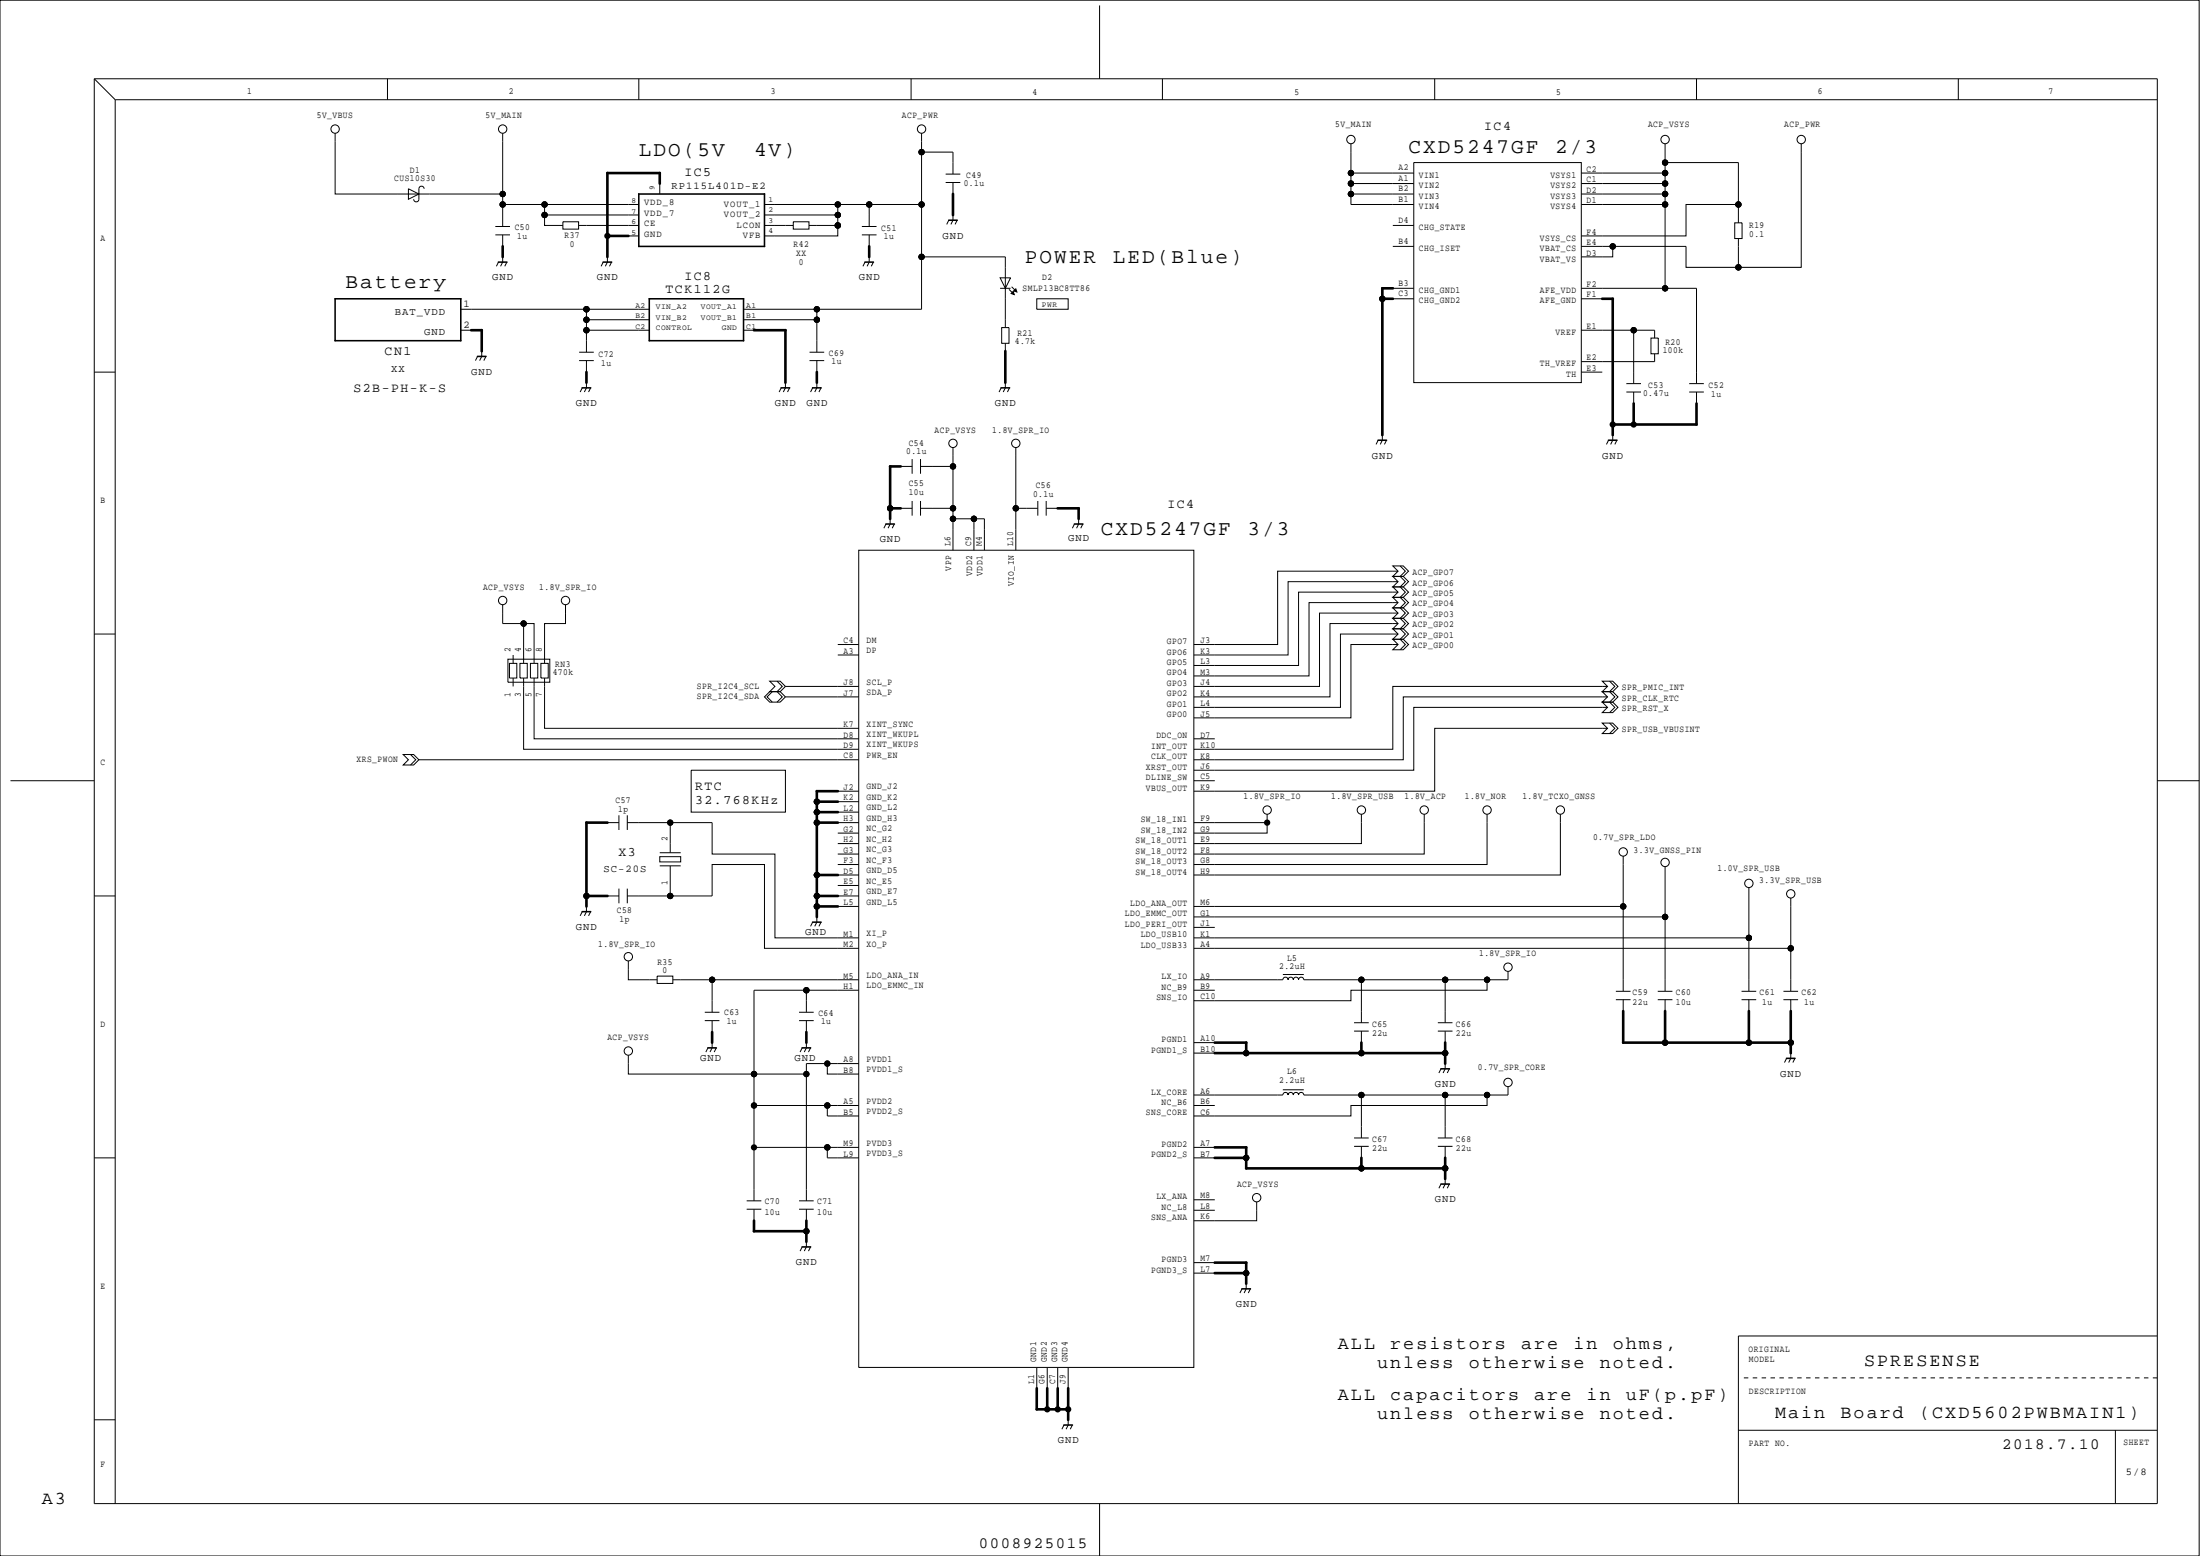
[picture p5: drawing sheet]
<svg xmlns="http://www.w3.org/2000/svg" width="420mm" height="297mm" viewBox="0 0 420 297" stroke-linecap="round" stroke-linejoin="round" font-family="sans-serif">
<g fill="#000">
<path d="M115.9 32.8h.2l.2 .2v12l-.3 .3-.2-.3v-12zM115.8 32.9l.2-.1h10l.3 .2-.3 .3h-10l-.2-.1zM121.9 36.9l.3 .1v10l-.2 .2-.1-.2zM121.9 36.9h24.1l.2 .1-.2 .2h-24l-.1-.2zM125.9 32.8h.2l.2 .2v2l-.3 .3-.2-.3v-2zM145.9 36.9l.3 .1v10l-.2 .2-.1-.2zM181.8 36.9l.2-.1 .3 .2v4l-.3 .3-.2-.3zM63.9 56.9l.3 .1v8l-.2 .2-.1-.2zM63.9 57l24.1-.1 .2 .1-.2 .2h-24zM87.9 56.9l.3 .1v8l-.2 .2-.1-.2zM95.1 50l1.7-.1 .2 .1-.2 .2h-1.6zM95.9 46.8h.2l.2 .2v2l-.3 .3-.2-.3v-2z"/>
<path d="M115.1 50l1.7-.1 .2 .1-.2 .2h-1.6zM115.8 44.9l.3-.1 .2 .2v4l-.3 .3-.2-.3zM115.8 44.9l.2-.1h4l.3 .2-.3 .3h-4l-.2-.1zM121.9 46.9h24.1l.2 .1-.2 .2h-24l-.1-.2zM123.9 56.9l.3 .1v8l-.2 .2-.1-.2zM123.9 56.9h18.1l.2 .1-.2 .2h-18l-.1-.2zM141.9 57l.2-.1 .1 .1v8l-.2 .2-.1-.2zM165.1 50l1.7-.1 .2 .1-.2 .2h-1.6zM165.9 46.8h.2l.2 .2v2l-.3 .3-.2-.3v-2zM181.1 41.9h1.7l.2 .1-.2 .2h-1.6l-.1-.2zM193.5 55.6l.2 .6-.6-.2zM193.6 55.5l.4-.4 .2 .6z"/>
<path d="M263.9 54.8h.2l.2 .2v2l-.3 .3-.2-.3v-2zM263.8 56.9l.2-.1 .3 .2v26l-.3 .3-.2-.3zM263.8 54.9l.2-.1h2l.3 .2-.3 .3h-2l-.2-.1zM263.9 56.8h2.1l.3 .2-.3 .3h-2l-.2-.3zM305.9 56.8h2.1l.3 .2-.3 .3h-2l-.2-.1zM307.8 56.9l.2-.1 .3 .2v24l-.3 .3-.2-.3zM63.9 64.9h24.1l.2 .1-.2 .2h-24l-.1-.2zM89.8 62.9l.2-.1h2l.3 .2-.3 .3h-2l-.2-.1zM91.1 68l1.7-.1 .2 .1-.2 .2h-1.6zM91.8 62.9l.2-.1 .3 .2v4l-.3 .3-.2-.3zM111.1 74l1.7-.1 .2 .1-.2 .2h-1.6zM111.9 70.8h.2l.2 .2v2l-.3 .3-.2-.3v-2z"/>
<path d="M123.9 64.9h18.1l.2 .1-.2 .2h-18l-.1-.2zM143.8 62.9l.2-.1h6l.3 .2-.3 .3h-6l-.2-.1zM149.1 74l1.7-.1 .2 .1-.2 .2h-1.6zM149.8 62.9l.2-.1 .3 .2v10l-.3 .3-.2-.3zM155.1 73.9h1.7l.2 .1-.2 .2h-1.6l-.1-.2zM155.8 70.9l.2-.1 .3 .2v2l-.3 .3-.2-.3zM191.1 74l1.7-.1 .2 .1-.2 .2h-1.6zM191.9 66.8h.2l.2 .2v6l-.3 .3-.2-.3v-6zM311.8 76.9l.2-.1 .3 .2v4l-.3 .3-.2-.3zM323.9 76.8h.2l.2 .2v4l-.3 .3-.2-.3v-4zM169.8 96.9l.2-.1 .3 .2v2l-.3 .3-.2-.3zM169.9 88.8h.2l.2 .2v8l-.3 .3-.2-.3v-8z"/>
<path d="M169.8 96.9l.2-.1h2l.3 .2-.3 .3h-2l-.2-.1zM169.8 88.9l.2-.1h2l.3 .2-.3 .3h-2l-.2-.1zM201.8 96.9l.2-.1h4l.3 .2-.3 .3h-4l-.2-.1zM205.8 96.9l.2-.1 .3 .2v2l-.3 .3-.2-.3zM263.1 83.9h1.7l.2 .1-.2 .2h-1.6l-.1-.1zM307.1 84l1.7-.1 .2 .1-.2 .2h-1.6zM307.9 80.8h.2l.2 .2v2l-.3 .3-.2-.3v-2zM307.8 80.9l.2-.1h4l.3 .2-.3 .3h-4l-.2-.1zM311.9 80.8h12.1l.3 .2-.3 .3h-12l-.2-.3zM169.1 99.9h1.7l.2 .1-.2 .2h-1.6l-.1-.2zM205.1 100l1.7-.1 .2 .1-.2 .2h-1.6zM111.9 156.8h.2l.2 .2v14l-.3 .3-.2-.3v-14z"/>
<path d="M111.9 156.8h4.1l.3 .2-.3 .3h-4l-.2-.3zM155.9 150.8h.2l.2 .2v2l-.3 .3-.2-.3v-2zM155.8 152.9l.2-.1 .3 .2v2l-.3 .3-.2-.3zM155.9 156.8h.2l.2 .2v10l-.3 .3-.2-.3v-10zM155.8 154.9l.3-.1 .2 .2v2l-.3 .3-.2-.3zM155.8 150.9l.2-.1h4l.3 .2-.3 .3h-4l-.2-.1zM155.9 152.8h4.1l.3 .2-.3 .3h-4l-.2-.1zM155.9 154.8h4.1l.3 .2-.3 .3h-4l-.2-.1zM155.8 156.9l.2-.1h4l.3 .2-.3 .3h-4l-.2-.1zM111.1 174l1.7-.1 .2 .1-.2 .2h-1.6zM111.9 170.8h.2l.2 .2v2l-.3 .3-.2-.3v-2zM111.9 170.8h4.1l.3 .2-.3 .3h-4l-.2-.3z"/>
<path d="M155.1 175.9h1.7l.2 .1-.2 .2h-1.6l-.1-.2zM155.8 172.9l.2-.1 .3 .2v2l-.3 .3-.2-.3zM155.9 170.8h.2l.2 .2v2l-.3 .3-.2-.3v-2zM155.8 166.9l.2-.1 .3 .2v4l-.3 .3-.2-.3zM155.9 172.8h4.1l.3 .2-.3 .3h-4l-.2-.1zM155.8 170.9l.2-.1h4l.3 .2-.3 .3h-4l-.2-.1zM155.9 166.8h4.1l.3 .2-.3 .3h-4l-.2-.1zM135.8 196.9l.3-.1 .2 .2v2l-.3 .3-.2-.3zM153.8 196.9l.3-.1 .2 .2v2l-.3 .3-.2-.3zM231.8 198.9l.2-.1h6l.3 .2-.3 .3h-6l-.2-.1zM237.9 198.8h.2l.2 .2v2l-.3 .3-.2-.3v-2zM259.9 198.8h.2l.2 .2v2l-.3 .3-.2-.3v-2z"/>
<path d="M275.9 198.8h.2l.2 .2v2l-.3 .3-.2-.3v-2zM309.9 192.8h.2l.2 .2v6l-.3 .3-.2-.3v-6zM309.8 198.9l.2-.1h8l.3 .2-.3 .3h-8l-.2-.1zM317.8 192.9l.2-.1 .3 .2v6l-.3 .3-.2-.3zM317.9 198.8h16.1l.3 .2-.3 .3h-16l-.2-.3zM333.8 192.9l.2-.1 .3 .2v6l-.3 .3-.2-.3zM333.8 198.9l.2-.1h8l.3 .2-.3 .3h-8l-.2-.1zM341.9 198.8h.2l.2 .2v2l-.3 .3-.2-.3v-2zM341.8 192.9l.2-.1 .3 .2v6l-.3 .3-.2-.3zM135.1 199.9h1.7l.2 .1-.2 .2h-1.6l-.1-.2zM153.1 199.9h1.7l.2 .1-.2 .2h-1.6l-.1-.2zM231.9 200.8h6.1l.3 .2-.3 .3h-6l-.2-.1z"/>
<path d="M231.8 218.9l.2-.1h6l.3 .2-.3 .3h-6l-.2-.1zM237.9 218.8h.2l.2 .2v2l-.3 .3-.2-.3v-2zM237.9 200.8h22.1l.3 .2-.3 .3h-22l-.2-.1zM259.8 200.9l.2-.1h16l.3 .2-.3 .3h-16l-.2-.1zM275.1 204l1.7-.1 .2 .1-.2 .2h-1.6zM275.9 200.8h.2l.2 .2v2l-.3 .3-.2-.3v-2zM341.1 202l1.7-.1 .2 .1-.2 .2h-1.6zM143.9 232.8h.2l.2 .2v2l-.3 .3-.2-.3v-2zM143.8 234.9l.2-.1h10l.3 .2-.3 .3h-10l-.2-.1zM153.1 237.9h1.7l.2 .1-.2 .2h-1.6l-.1-.2zM153.8 234.9l.2-.1 .3 .2v2l-.3 .3-.2-.3zM153.9 232.8h.2l.2 .2v2l-.3 .3-.2-.3v-2z"/>
<path d="M231.8 220.9l.2-.1h6l.3 .2-.3 .3h-6l-.2-.1zM237.8 220.9l.2-.1 .3 .2v2l-.3 .3-.2-.3zM237.9 222.8h22.1l.3 .2-.3 .3h-22l-.2-.1zM259.8 220.9l.2-.1 .3 .2v2l-.3 .3-.2-.3zM259.8 222.9l.2-.1h16l.3 .2-.3 .3h-16l-.2-.1zM275.1 226l1.7-.1 .2 .1-.2 .2h-1.6zM275.9 220.8h.2l.2 .2v2l-.3 .3-.2-.3v-2zM275.9 222.8h.2l.2 .2v2l-.3 .3-.2-.3v-2zM231.8 240.9l.2-.1h6l.3 .2-.3 .3h-6l-.2-.1zM231.9 242.8h6.1l.3 .2-.3 .3h-6l-.2-.1zM237.1 245.9h1.7l.2 .1-.2 .2h-1.6l-.1-.2zM237.8 242.9l.3-.1 .2 .2v2l-.3 .3-.2-.3z"/>
<path d="M237.8 240.9l.2-.1 .3 .2v2l-.3 .3-.2-.3zM197.8 264.9l.2-.1 .3 .2v4l-.3 .3-.2-.3zM197.8 268.9l.2-.1h2l.3 .2-.3 .3h-2l-.2-.1zM199.8 264.9l.2-.1 .3 .2v4l-.3 .3-.2-.3zM199.8 268.9l.2-.1h2l.3 .2-.3 .3h-2l-.2-.1zM201.8 264.9l.2-.1 .3 .2v4l-.3 .3-.2-.3zM201.8 268.9l.2-.1h2l.3 .2-.3 .3h-2l-.2-.1zM203.1 271.9h1.7l.2 .1-.2 .2h-1.6l-.1-.2zM203.8 268.9l.2-.1 .3 .2v2l-.3 .3-.2-.3zM203.8 264.9l.2-.1 .3 .2v4l-.3 .3-.2-.3z"/>
<circle cx="96" cy="39" r=".6"/>
<circle cx="96" cy="37" r=".6"/>
<circle cx="104" cy="39" r=".6"/>
<circle cx="160" cy="39" r=".6"/>
<circle cx="166" cy="39" r=".6"/>
<circle cx="176" cy="29" r=".6"/>
<circle cx="176" cy="39" r=".6"/>
<circle cx="258" cy="33" r=".6"/>
<circle cx="258" cy="35" r=".6"/>
<circle cx="258" cy="37" r=".6"/>
<circle cx="318" cy="33" r=".6"/>
<circle cx="318" cy="35" r=".6"/>
<circle cx="318" cy="39" r=".6"/>
<circle cx="318" cy="31" r=".6"/>
<circle cx="318" cy="37" r=".6"/>
<circle cx="332" cy="39" r=".6"/>
<circle cx="104" cy="41" r=".6"/>
<circle cx="112" cy="59" r=".6"/>
<circle cx="116" cy="45" r=".6"/>
<circle cx="156" cy="59" r=".6"/>
<circle cx="160" cy="41" r=".6"/>
<circle cx="160" cy="43" r=".6"/>
<circle cx="176" cy="49" r=".6"/>
<circle cx="264" cy="57" r=".6"/>
<circle cx="308" cy="47" r=".6"/>
<circle cx="318" cy="55" r=".6"/>
<circle cx="332" cy="51" r=".6"/>
<circle cx="112" cy="61" r=".6"/>
<circle cx="112" cy="63" r=".6"/>
<circle cx="156" cy="61" r=".6"/>
<circle cx="312" cy="63" r=".6"/>
<circle cx="170" cy="97" r=".6"/>
<circle cx="182" cy="97" r=".6"/>
<circle cx="182" cy="89" r=".6"/>
<circle cx="182" cy="99" r=".6"/>
<circle cx="186" cy="99" r=".6"/>
<circle cx="194" cy="97" r=".6"/>
<circle cx="308" cy="81" r=".6"/>
<circle cx="312" cy="81" r=".6"/>
<circle cx="100" cy="119" r=".6"/>
<circle cx="128" cy="157" r=".6"/>
<circle cx="156" cy="157" r=".6"/>
<circle cx="156" cy="153" r=".6"/>
<circle cx="156" cy="155" r=".6"/>
<circle cx="242" cy="157" r=".6"/>
<circle cx="112" cy="171" r=".6"/>
<circle cx="128" cy="171" r=".6"/>
<circle cx="156" cy="173" r=".6"/>
<circle cx="156" cy="171" r=".6"/>
<circle cx="156" cy="167" r=".6"/>
<circle cx="310" cy="173" r=".6"/>
<circle cx="318" cy="175" r=".6"/>
<circle cx="334" cy="179" r=".6"/>
<circle cx="136" cy="187" r=".6"/>
<circle cx="154" cy="189" r=".6"/>
<circle cx="260" cy="187" r=".6"/>
<circle cx="276" cy="187" r=".6"/>
<circle cx="284" cy="187" r=".6"/>
<circle cx="318" cy="199" r=".6"/>
<circle cx="334" cy="199" r=".6"/>
<circle cx="342" cy="199" r=".6"/>
<circle cx="342" cy="181" r=".6"/>
<circle cx="144" cy="205" r=".6"/>
<circle cx="144" cy="219" r=".6"/>
<circle cx="144" cy="211" r=".6"/>
<circle cx="154" cy="205" r=".6"/>
<circle cx="158" cy="219" r=".6"/>
<circle cx="158" cy="211" r=".6"/>
<circle cx="158" cy="203" r=".6"/>
<circle cx="238" cy="201" r=".6"/>
<circle cx="260" cy="201" r=".6"/>
<circle cx="260" cy="209" r=".6"/>
<circle cx="276" cy="201" r=".6"/>
<circle cx="276" cy="209" r=".6"/>
<circle cx="284" cy="209" r=".6"/>
<circle cx="154" cy="235" r=".6"/>
<circle cx="238" cy="221" r=".6"/>
<circle cx="260" cy="223" r=".6"/>
<circle cx="276" cy="223" r=".6"/>
<circle cx="238" cy="243" r=".6"/>
<circle cx="200" cy="269" r=".6"/>
<circle cx="202" cy="269" r=".6"/>
<circle cx="204" cy="269" r=".6"/>
</g>
<g fill="none" stroke="#000" stroke-width=".19">
<path d="M0 0h420v297h-420zM18 15h394v272h-394zM18 15l4 4M22 19h390M22 19v268M74 15v4M122 15v4M174 15v4M210 1v14M222 15v4M274 15v4M324 15v4"/>
<path d="M374 15v4M64 25.4v11.6h32M78 36l2 1-2 1zM81 36a.5 .5 0 0 0-.5-.5 .5 .5 0 0 0-.5 .5v2a.5 .5 0 0 1-.5 .5 .5 .5 0 0 1-.5-.5M96 25.4v17.8M96 39h26M104 39v2M126 35v2M146 39h30M160 39v4M166 39v4.2M176 25.4v33.6h-34"/>
<path d="M176 29h6v4.2M180.6 33.2h2.8M180.6 34.8h2.8M182 34.8v2.2M258 35h12M258 33h12M258 37h12M258 27.4v11.6h12M270 31h32v42h-32zM302 37h16M302 39h16M302 35h16"/>
<path d="M302 33h16M318 27.4v27.6M318 31h14v11.5M332 39h-10v6h-20M344 27.4v23.6h-12M88 59h36M94.6 44.8h2.8M94.6 43.2h2.8M95.2 50l-.4 .8M96 49v1l-.4 .8M96 44.8v2.2M96.8 50l-.4 .8"/>
<path d="M104 41v2h3.5M104 41h18M107.5 42.3h3v1.4h-3zM110.5 43h11.5M112 59v8.2M115.2 50l-.4 .8M116 49v1l-.4 .8M116.8 50l-.4 .8M120 45h2M146 43h5.5M146 41h14M151.5 42.3h3v1.4h-3z"/>
<path d="M154.5 43h5.5M156 59v8.2M160 43v2h-14M164.6 43.2h2.8M164.6 44.8h2.8M165.2 50l-.4 .8M166 49v1l-.4 .8M166 44.8v2.2M166.8 50l-.4 .8M176 49h16v13.5M181.2 42l-.4 .8M182 41v1l-.4 .8"/>
<path d="M182.8 42l-.4 .8M191 53h2l-1 2zM191 55h2M192.7 55.2l1 1M193.2 54.7l1 1M193.5 55.6l.2 .6-.6-.2zM193.6 55.5l.4-.4 .2 .6zM198 57h6v2h-6zM266 55h4M266 43h4M266 57h4M266 47h4"/>
<path d="M302 47h20v4h10M302 55h22v18.2M302 57h4M308 47v2h-6M331.3 42.5h1.4v3h-1.4zM332 45.5v5.5M18 71h4M88 63h2M91.2 68l-.4 .8M92 67v1l-.4 .8M92.8 68l-.4 .8M110.6 68.8h2.8"/>
<path d="M110.6 67.2h2.8M111.2 74l-.4 .8M112 73v1l-.4 .8M112 63h12M112 68.8v2.2M112 61h12M112.8 74l-.4 .8M142 63h2M142 61h14M149.2 74l-.4 .8M150 73v1l-.4 .8M150.8 74l-.4 .8"/>
<path d="M154.6 68.8h2.8M154.6 67.2h2.8M155.2 74l-.4 .8M156 73v1l-.4 .8M156 68.8v2.2M156.8 74l-.4 .8M191.2 74l-.4 .8M191.3 62.5h1.4v3h-1.4zM192 73v1l-.4 .8M192 65.5v1.5M192.8 74l-.4 .8M302 63h14v1.5"/>
<path d="M302 71h4M310.6 73.2h2.8M310.6 74.8h2.8M312 63v10.2M312 74.8v2.2M315.3 64.5h1.4v3h-1.4zM316 67.5v1.5h-14M322.6 73.2h2.8M322.6 74.8h2.8M324 74.8v2.2M170 99v1l-.4 .8M172 97h2.2"/>
<path d="M172 89h2.2M174.2 87.6v2.8M174.2 95.6v2.8M175.8 97h6.2M175.8 89h6.2M175.8 87.6v2.8M175.8 95.6v2.8M182 99h6v6M182 85.4v19.6M186 99v6M194 97h4.2M194 85.4v19.6"/>
<path d="M198.2 95.6v2.8M199.8 95.6v2.8M199.8 97h2.2M206 99v1l-.4 .8M263.2 84l-.4 .8M264 83v1l-.4 .8M264.8 84l-.4 .8M307.2 84l-.4 .8M308 83v1l-.4 .8M308.8 84l-.4 .8M96 115.4v3.6h4M100 119h2v7.6"/>
<path d="M100 119v7.6M108 115.4v3.6h-4v7.6M164 105h64v156h-64zM169.2 100l-.4 .8M170.8 100l-.4 .8M205.2 100l-.4 .8M206.8 100l-.4 .8M266 118h2l1 1-1 1h-2l1-1zM266 116h2l1 1-1 1h-2l1-1zM266 114h2l1 1-1 1h-2l1-1zM266 112h2l1 1-1 1h-2l1-1zM266 110h2l1 1-1 1h-2l1-1z"/>
<path d="M266 108h2l1 1-1 1h-2l1-1zM267 117h-15v14h-24M267 119h-13v14h-26M267 111h-21v14h-18M267 113h-19v14h-20M267 109h-23v14h-16M267 115h-17v14h-22M267.4 108l1 1-1 1 1 1-1 1 1 1-1 1 1 1-1 1 1 1-1 1 1 1-1 1 1 1-1 1 1 1-1 1M18 121h4M97 125.8h8v4.4h-8zM97.3 126.6h1.4v2.8h-1.4zM98 125v1.6"/>
<path d="M98 129.4v1.6M99.3 126.6h1.4v2.8h-1.4zM100 129.4v13.6h64M101.3 126.6h1.4v2.8h-1.4zM102 129.4v11.6h62M103.3 126.6h1.4v2.8h-1.4zM104 129.4v9.6h60M146 133l1-1h2l1 1-1 1h-2zM147 130h2l1 1-1 1h-2l1-1zM147.5 132l-1 1 1 1M148.4 130l1 1-1 1 1 1-1 1M150 131h14"/>
<path d="M150 133h14M160 123h4M160 125h4M266 122h2l1 1-1 1h-2l1-1zM266 120h2l1 1-1 1h-2l1-1zM267 123h-9v14h-30M267 121h-11v14h-28M306 130h2l1 1-1 1h-2l1-1zM306 134h2l1 1-1 1h-2l1-1zM306 132h2l1 1-1 1h-2l1-1zM306 138h2l1 1-1 1h-2l1-1zM307 135h-37v12h-42"/>
<path d="M307 139h-33v12h-46M307 133h-39v12h-40M307 131h-41v12h-38M307.4 130l1 1-1 1 1 1-1 1 1 1-1 1M307.4 138l1 1-1 1M2 149h16M77 144h2l1 1-1 1h-2l1-1zM78.4 144l1 1-1 1M80 145h84M116 157h2.2M118.2 155.6v2.8M119.8 157h16.2v6h12v16h16"/>
<path d="M119.8 155.6v2.8M128 157v5.8M132 147h18v8h-18zM160 157h4M160 151h4M160 159h4M160 155h4M160 153h4M228 157h14v2h-14M228 141h4M228 149h4M242 155.4v1.6"/>
<path d="M260 155.4v5.6h-32M272 155.4v7.6h-44M284 155.4v9.6h-56M298 155.4v11.6h-70M412 149h8M18 171h4M111.2 174l-.4 .8M112 173v1l-.4 .8M112.8 174l-.4 .8M116 171h2.2M118.2 169.6v2.8M119.8 171h16.2v-6h10v16h18"/>
<path d="M119.8 169.6v2.8M126 165.3h4M126 162.8h4M126 163.5h4v1h-4zM128 165.3v5.7M155.2 176l-.4 .8M156 175v1l-.4 .8M156.8 176l-.4 .8M160 171h4M160 161h4M160 163h4M160 165h4"/>
<path d="M160 167h4M160 173h4M160 169h4M228 173h82M228 175h90M228 177h4M228 179h106M310 163.4v25.8M318 165.4v23.8M334 169.4v19.8M342 171.4v17.8M120 183.4v3.6h5.5"/>
<path d="M125.5 186.3h3v1.4h-3zM128.5 187h35.5M134.6 194.8h2.8M134.6 193.2h2.8M136 199v1l-.4 .8M136 187v6.2M136 194.8v2.2M152.6 194.8h2.8M152.6 193.2h2.8M154 199v1l-.4 .8M154 189v4.2M154 194.8v2.2"/>
<path d="M164 189h-20v40.2M228 181h114M228 189h4M228 199h4M245 186h4M258.6 195.2h2.8M258.6 196.8h2.8M260 187v8.2M260 196.8v2.2M274.6 195.2h2.8M274.6 196.8h2.8M276 187v8.2"/>
<path d="M276 196.8v2.2M284 187v2h-26v2h-30M288 185.4v1.6h-39a.5 .5 0 0 0-.5-.5 .5 .5 0 0 0-.5 .5 .5 .5 0 0 0-.5-.5 .5 .5 0 0 0-.5 .5 .5 .5 0 0 0-.5-.5 .5 .5 0 0 0-.5 .5 .5 .5 0 0 0-.5-.5 .5 .5 0 0 0-.5 .5h-17M308.6 189.2h2.8M308.6 190.8h2.8M310 190.8v2.2M316.6 190.8h2.8M316.6 189.2h2.8M318 190.8v2.2M332.6 190.8h2.8M332.6 189.2h2.8M334 190.8v2.2"/>
<path d="M340.6 189.2h2.8M340.6 190.8h2.8M342 190.8v2.2M120 201.4v3.6h34M135.2 200l-.4 .8M136.8 200l-.4 .8M144 211h20M144 219h20M153.2 200l-.4 .8M154.8 200l-.4 .8M158 203v2h6M158 211v2h6"/>
<path d="M158 219v2h6M164 203h-10v26.2M228 201h4M228 211h4M228 219h4M245 208h4M258.6 217.2h2.8M258.6 218.8h2.8M260 209v8.2M260 218.8v2.2M274.6 217.2h2.8M274.6 218.8h2.8"/>
<path d="M275.2 204l-.4 .8M276 203v1l-.4 .8M276 209v8.2M276 218.8v2.2M276.8 204l-.4 .8M284 209v2h-26v2h-30M288 207.4v1.6h-39a.5 .5 0 0 0-.5-.5 .5 .5 0 0 0-.5 .5 .5 .5 0 0 0-.5-.5 .5 .5 0 0 0-.5 .5 .5 .5 0 0 0-.5-.5 .5 .5 0 0 0-.5 .5 .5 .5 0 0 0-.5-.5 .5 .5 0 0 0-.5 .5h-17M341.2 202l-.4 .8M342 201v1l-.4 .8M342.8 202l-.4 .8M18 221h4M142.6 229.2h2.8"/>
<path d="M142.6 230.8h2.8M144 230.8v2.2M152.6 230.8h2.8M152.6 229.2h2.8M153.2 238l-.4 .8M154 237v1l-.4 .8M154 230.8v2.2M154.8 238l-.4 .8M228 221h4M228 229h4M228 231h4M240 229.4v3.6h-12"/>
<path d="M275.2 226l-.4 .8M276 225v1l-.4 .8M276.8 226l-.4 .8M228 241h4M228 243h4M237.2 246l-.4 .8M238 245v1l-.4 .8M238.8 246l-.4 .8M412 255h-80v32M18 271h4M198 261v4M200 261v4"/>
<path d="M202 261v4M203.2 272l-.4 .8M204 271v1l-.4 .8M204 261v4M204.8 272l-.4 .8M332 273h80M333 263h.9M334.7 263h.9M336.4 263h.9M338.1 263h.9M339.8 263h.9M341.5 263h.9"/>
<path d="M343.2 263h.9M344.9 263h.9M346.6 263h.9M348.3 263h.9M350 263h.9M351.7 263h.9M353.4 263h.9M355.1 263h.9M356.8 263h.9M358.5 263h.9M360.2 263h.9M361.9 263h.9"/>
<path d="M363.6 263h.9M365.3 263h.9M367 263h.9M368.7 263h.9M370.4 263h.8M372.1 263h.8M373.8 263h.8M375.5 263h.8M377.2 263h.8M378.9 263h.8M380.6 263h.8M382.3 263h.8"/>
<path d="M384 263h.8M385.7 263h.8M387.4 263h.8M389.1 263h.8M390.8 263h.8M392.5 263h.8M394.2 263h.8M395.9 263h.8M397.6 263h.8M399.3 263h.8M401 263h.8M402.7 263h.8"/>
<path d="M404 273v14M404.4 263h.8M406.1 263h.8M407.8 263h.8M409.5 263h.8M411.2 263h.8M210 287v10"/>
<circle cx="64" cy="24.6" r=".8"/>
<circle cx="96" cy="24.6" r=".8"/>
<circle cx="176" cy="24.6" r=".8"/>
<circle cx="258" cy="26.6" r=".8"/>
<circle cx="318" cy="26.6" r=".8"/>
<circle cx="344" cy="26.6" r=".8"/>
<circle cx="182" cy="84.6" r=".8"/>
<circle cx="194" cy="84.6" r=".8"/>
<circle cx="96" cy="114.6" r=".8"/>
<circle cx="108" cy="114.6" r=".8"/>
<circle cx="242" cy="154.6" r=".8"/>
<circle cx="260" cy="154.6" r=".8"/>
<circle cx="272" cy="154.6" r=".8"/>
<circle cx="284" cy="154.6" r=".8"/>
<circle cx="298" cy="154.6" r=".8"/>
<circle cx="310" cy="162.6" r=".8"/>
<circle cx="318" cy="164.6" r=".8"/>
<circle cx="334" cy="168.6" r=".8"/>
<circle cx="342" cy="170.6" r=".8"/>
<circle cx="120" cy="182.6" r=".8"/>
<circle cx="288" cy="184.6" r=".8"/>
<circle cx="120" cy="200.6" r=".8"/>
<circle cx="288" cy="206.6" r=".8"/>
<circle cx="240" cy="228.6" r=".8"/>
</g>
<g font-size="4">
<text x="122" y="29.8">LDO(5V</text>
<text x="144" y="29.8">4V)</text>
<text x="269" y="29.3">CXD5247GF</text>
<text x="297" y="29.3">2/3</text>
<text x="195.7" y="50.3">POWER</text>
<text x="212.6" y="50.3">LED(Blue)</text>
<text x="66" y="55">Battery</text>
<text x="210.2" y="102">CXD5247GF</text>
<text x="238.3" y="102">3/3</text>
</g>
<g font-size="3.5">
<text x="255.5" y="257.4">ALL</text>
<text x="265.5" y="257.4">resistors</text>
<text x="290.5" y="257.4">are</text>
<text x="300.5" y="257.4">in</text>
<text x="308" y="257.4">ohms,</text>
<text x="263" y="261.1">unless</text>
<text x="280.5" y="261.1">otherwise</text>
<text x="305.5" y="261.1">noted.</text>
<text x="356" y="260.8">SPRESENSE</text>
<text x="255.5" y="267.2">ALL</text>
<text x="265.5" y="267.2">capacitors</text>
<text x="293" y="267.2">are</text>
<text x="303" y="267.2">in</text>
<text x="310.5" y="267.2">uF(p.pF)</text>
<text x="263" y="270.9">unless</text>
<text x="280.5" y="270.9">otherwise</text>
<text x="305.5" y="270.9">noted.</text>
<text x="339" y="270.8">Main</text>
<text x="351.5" y="270.8">Board</text>
<text x="366.5" y="270.8">(CXD5602PWBMAIN1)</text>
<text x="8" y="287">A3</text>
</g>
<g font-size="3">
<text x="382.4" y="276.5">2018.7.10</text>
<text x="187" y="295.5">0008925015</text>
</g>
<g font-size="2.5">
<text x="283.4" y="24.8">IC4</text>
<text x="130.7" y="33.5">IC5</text>
<text x="130.7" y="53.5">IC8</text>
<text x="127.1" y="55.8">TCK112G</text>
<text x="73.5" y="67.8">CN1</text>
<text x="67.5" y="74.8">S2B-PH-K-S</text>
<text x="222.9" y="97">IC4</text>
<text x="132.7" y="150.8">RTC</text>
<text x="132.7" y="153.5">32.768KHz</text>
<text x="118.1" y="163.4">X3</text>
</g>
<g font-size="2">
<text x="128.3" y="36.1">RP115L401D-E2</text>
<text x="180" y="45.5">GND</text>
<text x="94" y="53.5">GND</text>
<text x="114" y="53.5">GND</text>
<text x="164" y="53.5">GND</text>
<text x="88.5" y="58.5">1</text>
<text x="75.4" y="60">BAT_VDD</text>
<text x="81" y="64">GND</text>
<text x="88.5" y="62.5">2</text>
<text x="74.7" y="70.9">XX</text>
<text x="90" y="71.5">GND</text>
<text x="110" y="77.5">GND</text>
<text x="148" y="77.5">GND</text>
<text x="154" y="77.5">GND</text>
<text x="190" y="77.5">GND</text>
<text x="262" y="87.5">GND</text>
<text x="306" y="87.5">GND</text>
<text x="168" y="103.5">GND</text>
<text x="204" y="103.3">GND</text>
<text x="115.3" y="166.5">SC-20S</text>
<text x="110" y="177.5">GND</text>
<text x="153.7" y="178.5">GND</text>
<text x="133.7" y="202.5">GND</text>
<text x="151.8" y="202.5">GND</text>
<text x="274" y="207.5">GND</text>
<text x="340" y="205.5">GND</text>
<text x="274" y="229.5">GND</text>
<text x="152" y="241.5">GND</text>
<text x="236" y="249.5">GND</text>
<text x="202" y="275.5">GND</text>
<text x="406" y="281.5">5/8</text>
</g>
<g font-size="1.8">
<text x="47.2" y="18">1</text>
<text x="60.5" y="22.6">5V_VBUS</text>
<text x="92.7" y="22.6">5V_MAIN</text>
<text x="97.2" y="18">2</text>
<text x="147.2" y="18">3</text>
<text x="172.2" y="22.6">ACP_PWR</text>
<text x="197.2" y="18">4</text>
<text x="247.2" y="18">5</text>
<text x="297.2" y="18">5</text>
<text x="347.2" y="18">6</text>
<text x="391.2" y="18">7</text>
<text x="255" y="24.3">5V_MAIN</text>
<text x="314.7" y="24.3">ACP_VSYS</text>
<text x="340.7" y="24.3">ACP_PWR</text>
<text x="75.3" y="34.5">CUS10S30</text>
<text x="78.3" y="32.9">D1</text>
<text x="184.1" y="35.5">0.1u</text>
<text x="184.6" y="33.9">C49</text>
<text x="267.1" y="32.5">A2</text>
<text x="267.1" y="34.5">A1</text>
<text x="271" y="33.9">VIN1</text>
<text x="271" y="35.9">VIN2</text>
<text x="296.1" y="33.9">VSYS1</text>
<text x="296.1" y="35.9">VSYS2</text>
<text x="303" y="32.8">C2</text>
<text x="303" y="34.8">C1</text>
<text x="123" y="41.2">VDD_7</text>
<text x="123" y="39.2">VDD_8</text>
<text x="138.3" y="39.4">VOUT_1</text>
<text x="138.3" y="41.4">VOUT_2</text>
<text x="267.1" y="36.5">B2</text>
<text x="267.1" y="38.5">B1</text>
<text x="271" y="37.9">VIN3</text>
<text x="271" y="39.9">VIN4</text>
<text x="296.1" y="37.9">VSYS3</text>
<text x="296.1" y="39.9">VSYS4</text>
<text x="303" y="36.8">D2</text>
<text x="303" y="38.8">D1</text>
<text x="19.2" y="46">A</text>
<text x="98.3" y="43.9">C50</text>
<text x="98.8" y="45.5">1u</text>
<text x="107.8" y="45.5">R37</text>
<text x="108.8" y="47.1">0</text>
<text x="123" y="45.2">GND</text>
<text x="123" y="43.2">CE</text>
<text x="140.7" y="43.4">LCON</text>
<text x="141.9" y="45.4">VFB</text>
<text x="151.5" y="47.1">R42</text>
<text x="168.3" y="44.1">C51</text>
<text x="168.8" y="45.7">1u</text>
<text x="267.1" y="42.5">D4</text>
<text x="267.1" y="46.5">B4</text>
<text x="271" y="43.9">CHG_STATE</text>
<text x="271" y="47.9">CHG_ISET</text>
<text x="294.1" y="45.9">VSYS_CS</text>
<text x="294.1" y="47.9">VBAT_CS</text>
<text x="303" y="44.8">F4</text>
<text x="303" y="46.8">E4</text>
<text x="334" y="43.6">R19</text>
<text x="334" y="45.2">0.1</text>
<text x="152.1" y="48.9">XX</text>
<text x="152.6" y="50.5">0</text>
<text x="199" y="53.4">D2</text>
<text x="294.1" y="49.9">VBAT_VS</text>
<text x="303" y="48.8">D3</text>
<text x="195.3" y="55.5">SMLP13BC8TT86</text>
<text x="267.1" y="54.5">B3</text>
<text x="267.1" y="56.5">C3</text>
<text x="271" y="55.9">CHG_GND1</text>
<text x="271" y="57.9">CHG_GND2</text>
<text x="294.1" y="55.9">AFE_VDD</text>
<text x="294.1" y="57.9">AFE_GND</text>
<text x="303" y="54.8">F2</text>
<text x="303" y="56.8">F1</text>
<text x="193.8" y="65.7">4.7k</text>
<text x="194.3" y="64.1">R21</text>
<text x="297.1" y="63.9">VREF</text>
<text x="303" y="62.8">E1</text>
<text x="318.1" y="65.8">R20</text>
<text x="114.3" y="68.2">C72</text>
<text x="114.8" y="69.8">1u</text>
<text x="158.3" y="67.9">C69</text>
<text x="158.8" y="69.5">1u</text>
<text x="294.1" y="69.9">TH_VREF</text>
<text x="299.1" y="71.9">TH</text>
<text x="303" y="68.8">E2</text>
<text x="303" y="70.8">E3</text>
<text x="317.6" y="67.4">100k</text>
<text x="313.8" y="75.7">0.47u</text>
<text x="314.8" y="74.1">C53</text>
<text x="326.3" y="74.1">C52</text>
<text x="326.8" y="75.7">1u</text>
<text x="178.5" y="82.6">ACP_VSYS</text>
<text x="189.5" y="82.6">1.8V_SPR_IO</text>
<text x="173.1" y="86.7">0.1u</text>
<text x="173.6" y="85.1">C54</text>
<text x="173.6" y="92.8">C55</text>
<text x="173.6" y="94.4">10u</text>
<text x="197.3" y="94.8">0.1u</text>
<text x="197.8" y="93.2">C56</text>
<text x="19.2" y="96">B</text>
<text x="181.5" y="104.3" transform="rotate(-90 181.5 104.3)">L6</text>
<text x="185.5" y="104.3" transform="rotate(-90 185.5 104.3)">C9</text>
<text x="187.5" y="104.3" transform="rotate(-90 187.5 104.3)">M4</text>
<text x="193.5" y="104.3" transform="rotate(-90 193.5 104.3)">L10</text>
<text x="92.2" y="112.6">ACP_VSYS</text>
<text x="103" y="112.6">1.8V_SPR_IO</text>
<text x="181.7" y="108.9" transform="rotate(-90 181.7 108.9)">VPP</text>
<text x="185.7" y="109.9" transform="rotate(-90 185.7 109.9)">VDD2</text>
<text x="187.7" y="109.9" transform="rotate(-90 187.7 109.9)">VDD1</text>
<text x="193.6" y="111.9" transform="rotate(-90 193.6 111.9)">VIO_IN</text>
<text x="269.7" y="113.8">ACP_GPO5</text>
<text x="269.7" y="111.8">ACP_GPO6</text>
<text x="269.7" y="109.8">ACP_GPO7</text>
<text x="269.7" y="119.8">ACP_GPO2</text>
<text x="269.7" y="117.8">ACP_GPO3</text>
<text x="269.7" y="115.8">ACP_GPO4</text>
<text x="97.5" y="124.5" transform="rotate(-90 97.5 124.5)">2</text>
<text x="99.5" y="124.5" transform="rotate(-90 99.5 124.5)">4</text>
<text x="101.5" y="124.5" transform="rotate(-90 101.5 124.5)">6</text>
<text x="103.5" y="124.5" transform="rotate(-90 103.5 124.5)">8</text>
<text x="161.1" y="122.8">C4</text>
<text x="161.1" y="124.8">A3</text>
<text x="165.5" y="122.7">DM</text>
<text x="165.5" y="124.7">DP</text>
<text x="222.8" y="125">GPO6</text>
<text x="222.8" y="123">GPO7</text>
<text x="229.3" y="124.8">K3</text>
<text x="229.3" y="122.8">J3</text>
<text x="269.7" y="123.8">ACP_GPO0</text>
<text x="269.7" y="121.8">ACP_GPO1</text>
<text x="105.6" y="128.9">470k</text>
<text x="106.1" y="127.3">RN3</text>
<text x="133.1" y="131.5">SPR_I2C4_SCL</text>
<text x="161.1" y="130.8">J8</text>
<text x="165.5" y="130.7">SCL_P</text>
<text x="222.8" y="131">GPO3</text>
<text x="222.8" y="129">GPO4</text>
<text x="222.8" y="127">GPO5</text>
<text x="229.3" y="130.8">J4</text>
<text x="229.3" y="128.8">M3</text>
<text x="229.3" y="126.8">L3</text>
<text x="309.7" y="131.8">SPR_PMIC_INT</text>
<text x="97.5" y="133" transform="rotate(-90 97.5 133)">1</text>
<text x="99.5" y="133" transform="rotate(-90 99.5 133)">3</text>
<text x="101.5" y="133" transform="rotate(-90 101.5 133)">5</text>
<text x="103.5" y="133" transform="rotate(-90 103.5 133)">7</text>
<text x="133.1" y="133.4">SPR_I2C4_SDA</text>
<text x="161.1" y="132.8">J7</text>
<text x="165.5" y="132.7">SDA_P</text>
<text x="222.8" y="137">GPO0</text>
<text x="222.8" y="135">GPO1</text>
<text x="222.8" y="133">GPO2</text>
<text x="229.3" y="136.8">J5</text>
<text x="229.3" y="134.8">L4</text>
<text x="229.3" y="132.8">K4</text>
<text x="309.7" y="135.8">SPR_RST_X</text>
<text x="309.7" y="133.8">SPR_CLK_RTC</text>
<text x="161.1" y="138.8">K7</text>
<text x="161.1" y="140.8">D8</text>
<text x="161.1" y="142.8">D9</text>
<text x="165.5" y="138.7">XINT_SYNC</text>
<text x="165.5" y="140.7">XINT_WKUPL</text>
<text x="165.5" y="142.7">XINT_WKUPS</text>
<text x="219.8" y="142.9">INT_OUT</text>
<text x="220.9" y="140.9">DDC_ON</text>
<text x="229.3" y="142.8">K10</text>
<text x="229.3" y="140.8">D7</text>
<text x="309.7" y="139.8">SPR_USB_VBUSINT</text>
<text x="19.2" y="146">C</text>
<text x="68.1" y="145.5">XRS_PWON</text>
<text x="161.1" y="144.8">C8</text>
<text x="165.5" y="144.7">PWR_EN</text>
<text x="218.9" y="148.9">DLINE_SW</text>
<text x="218.9" y="146.9">XRST_OUT</text>
<text x="219.8" y="144.9">CLK_OUT</text>
<text x="229.3" y="148.8">C5</text>
<text x="229.3" y="146.8">J6</text>
<text x="229.3" y="144.8">K8</text>
<text x="117.5" y="153.3">C57</text>
<text x="118" y="154.9">1p</text>
<text x="161.1" y="150.8">J2</text>
<text x="161.1" y="152.8">K2</text>
<text x="161.1" y="154.8">L2</text>
<text x="165.5" y="150.7">GND_J2</text>
<text x="165.5" y="152.7">GND_K2</text>
<text x="165.5" y="154.7">GND_L2</text>
<text x="218.9" y="150.9">VBUS_OUT</text>
<text x="229.3" y="150.8">K9</text>
<text x="237.5" y="152.6">1.8V_SPR_IO</text>
<text x="254.2" y="152.6">1.8V_SPR_USB</text>
<text x="268.2" y="152.6">1.8V_ACP</text>
<text x="279.7" y="152.6">1.8V_NOR</text>
<text x="290.7" y="152.6">1.8V_TCXO_GNSS</text>
<text x="127.5" y="160.5" transform="rotate(-90 127.5 160.5)">2</text>
<text x="161.1" y="156.8">H3</text>
<text x="161.1" y="158.8">G2</text>
<text x="161.1" y="160.8">H2</text>
<text x="165.5" y="156.7">GND_H3</text>
<text x="165.5" y="158.7">NC_G2</text>
<text x="165.5" y="160.7">NC_H2</text>
<text x="216.9" y="160.9">SW_18_OUT1</text>
<text x="217.8" y="158.9">SW_18_IN2</text>
<text x="217.8" y="156.9">SW_18_IN1</text>
<text x="229.3" y="160.8">E9</text>
<text x="229.3" y="158.8">G9</text>
<text x="229.3" y="156.8">F9</text>
<text x="304.2" y="160.3">0.7V_SPR_LDO</text>
<text x="161.1" y="162.8">G3</text>
<text x="161.1" y="164.8">F3</text>
<text x="161.1" y="166.8">D5</text>
<text x="165.5" y="162.7">NC_G3</text>
<text x="165.5" y="164.7">NC_F3</text>
<text x="165.5" y="166.7">GND_D5</text>
<text x="216.9" y="166.9">SW_18_OUT4</text>
<text x="216.9" y="164.9">SW_18_OUT3</text>
<text x="216.9" y="162.9">SW_18_OUT2</text>
<text x="229.3" y="166.8">H9</text>
<text x="229.3" y="164.8">G8</text>
<text x="229.3" y="162.8">F8</text>
<text x="312" y="162.8">3.3V_GNSS_PIN</text>
<text x="328" y="166.3">1.0V_SPR_USB</text>
<text x="127.5" y="169" transform="rotate(-90 127.5 169)">1</text>
<text x="161.1" y="168.8">E5</text>
<text x="161.1" y="170.8">E7</text>
<text x="161.1" y="172.8">L5</text>
<text x="165.5" y="168.7">NC_E5</text>
<text x="165.5" y="170.7">GND_E7</text>
<text x="165.5" y="172.7">GND_L5</text>
<text x="215.8" y="172.9">LDO_ANA_OUT</text>
<text x="229.3" y="172.8">M6</text>
<text x="336" y="168.6">3.3V_SPR_USB</text>
<text x="117.8" y="174.3">C58</text>
<text x="118.3" y="175.9">1p</text>
<text x="161.1" y="178.8">M1</text>
<text x="165.5" y="178.7">XI_P</text>
<text x="214.9" y="176.9">LDO_PERI_OUT</text>
<text x="214.9" y="174.9">LDO_EMMC_OUT</text>
<text x="217.8" y="178.9">LDO_USB10</text>
<text x="229.3" y="178.8">K1</text>
<text x="229.3" y="176.8">J1</text>
<text x="229.3" y="174.8">G1</text>
<text x="114.2" y="180.8">1.8V_SPR_IO</text>
<text x="125.5" y="184.2">R35</text>
<text x="126.6" y="185.8">0</text>
<text x="161.1" y="180.8">M2</text>
<text x="165.5" y="180.7">XO_P</text>
<text x="217.8" y="180.9">LDO_USB33</text>
<text x="229.3" y="180.8">A4</text>
<text x="244.3" y="185">2.2uH</text>
<text x="245.8" y="183.4">L5</text>
<text x="282.5" y="182.6">1.8V_SPR_IO</text>
<text x="161.1" y="186.8">M5</text>
<text x="161.1" y="188.8">H1</text>
<text x="165.5" y="186.7">LDO_ANA_IN</text>
<text x="165.5" y="188.7">LDO_EMMC_IN</text>
<text x="220.9" y="190.9">SNS_IO</text>
<text x="221.9" y="188.9">NC_B9</text>
<text x="221.9" y="186.9">LX_IO</text>
<text x="229.3" y="190.8">C10</text>
<text x="229.3" y="188.8">B9</text>
<text x="229.3" y="186.8">A9</text>
<text x="311.8" y="189.9">C59</text>
<text x="311.8" y="191.8">22u</text>
<text x="320.1" y="189.9">C60</text>
<text x="320.1" y="191.8">10u</text>
<text x="336" y="189.9">C61</text>
<text x="336.5" y="191.8">1u</text>
<text x="344" y="189.9">C62</text>
<text x="344.5" y="191.8">1u</text>
<text x="19.2" y="196">D</text>
<text x="138.3" y="193.8">C63</text>
<text x="138.8" y="195.4">1u</text>
<text x="156.3" y="193.9">C64</text>
<text x="156.8" y="195.5">1u</text>
<text x="262.1" y="196.1">C65</text>
<text x="262.1" y="197.8">22u</text>
<text x="278.1" y="196.1">C66</text>
<text x="278.1" y="197.8">22u</text>
<text x="116" y="198.6">ACP_VSYS</text>
<text x="161.1" y="202.8">A8</text>
<text x="165.5" y="202.7">PVDD1</text>
<text x="219.8" y="200.9">PGND1_S</text>
<text x="221.9" y="198.9">PGND1</text>
<text x="229.3" y="200.8">B10</text>
<text x="229.3" y="198.8">A10</text>
<text x="161.1" y="204.8">B8</text>
<text x="165.5" y="204.7">PVDD1_S</text>
<text x="219.8" y="208.9">LX_CORE</text>
<text x="229.3" y="208.8">A6</text>
<text x="244.3" y="206.7">2.2uH</text>
<text x="245.8" y="205.1">L6</text>
<text x="282.2" y="204.3">0.7V_SPR_CORE</text>
<text x="161.1" y="210.8">A5</text>
<text x="161.1" y="212.8">B5</text>
<text x="165.5" y="210.7">PVDD2</text>
<text x="165.5" y="212.7">PVDD2_S</text>
<text x="218.9" y="212.9">SNS_CORE</text>
<text x="221.9" y="210.9">NC_B6</text>
<text x="229.3" y="212.8">C6</text>
<text x="229.3" y="210.8">B6</text>
<text x="161.1" y="218.8">M9</text>
<text x="161.1" y="220.8">L9</text>
<text x="165.5" y="218.7">PVDD3</text>
<text x="165.5" y="220.7">PVDD3_S</text>
<text x="219.8" y="220.9">PGND2_S</text>
<text x="221.9" y="218.9">PGND2</text>
<text x="229.3" y="220.8">B7</text>
<text x="229.3" y="218.8">A7</text>
<text x="262.1" y="218.1">C67</text>
<text x="262.1" y="219.7">22u</text>
<text x="278.1" y="218.1">C68</text>
<text x="278.1" y="219.7">22u</text>
<text x="236.2" y="226.6">ACP_VSYS</text>
<text x="146.1" y="229.8">C70</text>
<text x="146.1" y="231.9">10u</text>
<text x="156.1" y="229.8">C71</text>
<text x="156.1" y="231.9">10u</text>
<text x="219.8" y="232.9">SNS_ANA</text>
<text x="220.9" y="228.9">LX_ANA</text>
<text x="221.9" y="230.9">NC_L8</text>
<text x="229.3" y="232.8">K6</text>
<text x="229.3" y="230.8">L8</text>
<text x="229.3" y="228.8">M8</text>
<text x="219.8" y="242.9">PGND3_S</text>
<text x="221.9" y="240.9">PGND3</text>
<text x="229.3" y="242.8">L7</text>
<text x="229.3" y="240.8">M7</text>
<text x="19.2" y="246">E</text>
<text x="197.9" y="260" transform="rotate(-90 197.9 260)">GND1</text>
<text x="199.9" y="260" transform="rotate(-90 199.9 260)">GND2</text>
<text x="201.9" y="260" transform="rotate(-90 201.9 260)">GND3</text>
<text x="203.9" y="260" transform="rotate(-90 203.9 260)">GND4</text>
<text x="333.9" y="258.1">ORIGINAL</text>
<text x="334" y="260">MODEL</text>
<text x="197.5" y="264.2" transform="rotate(-90 197.5 264.2)">L1</text>
<text x="199.5" y="264.2" transform="rotate(-90 199.5 264.2)">G6</text>
<text x="201.5" y="264.2" transform="rotate(-90 201.5 264.2)">C7</text>
<text x="203.5" y="264.2" transform="rotate(-90 203.5 264.2)">J9</text>
<text x="334" y="266">DESCRIPTION</text>
<text x="405.6" y="275.8">SHEET</text>
<text x="19.2" y="280">F</text>
<text x="334" y="276">PART NO.</text>
</g>
<g font-size="1.5">
<text x="120.6" y="40.8">7</text>
<text x="120.6" y="38.8">8</text>
<text x="125" y="36.2" transform="rotate(-90 125 36.2)">9</text>
<text x="146.7" y="38.5">1</text>
<text x="146.7" y="40.5">2</text>
<text x="120.6" y="44.8">5</text>
<text x="120.6" y="42.8">6</text>
<text x="146.7" y="42.5">3</text>
<text x="146.7" y="44.5">4</text>
<text x="121.3" y="58.8">A2</text>
<text x="125.2" y="59">VIN_A2</text>
<text x="133.9" y="59">VOUT_A1</text>
<text x="142.5" y="58.8">A1</text>
<text x="199" y="58.5">PWR</text>
<text x="121.3" y="62.8">C2</text>
<text x="121.3" y="60.8">B2</text>
<text x="125.2" y="63">CONTROL</text>
<text x="125.2" y="61">VIN_B2</text>
<text x="133.9" y="61">VOUT_B1</text>
<text x="137.9" y="63">GND</text>
<text x="142.5" y="60.8">B1</text>
<text x="142.5" y="62.8">C1</text>
</g>
</svg>
